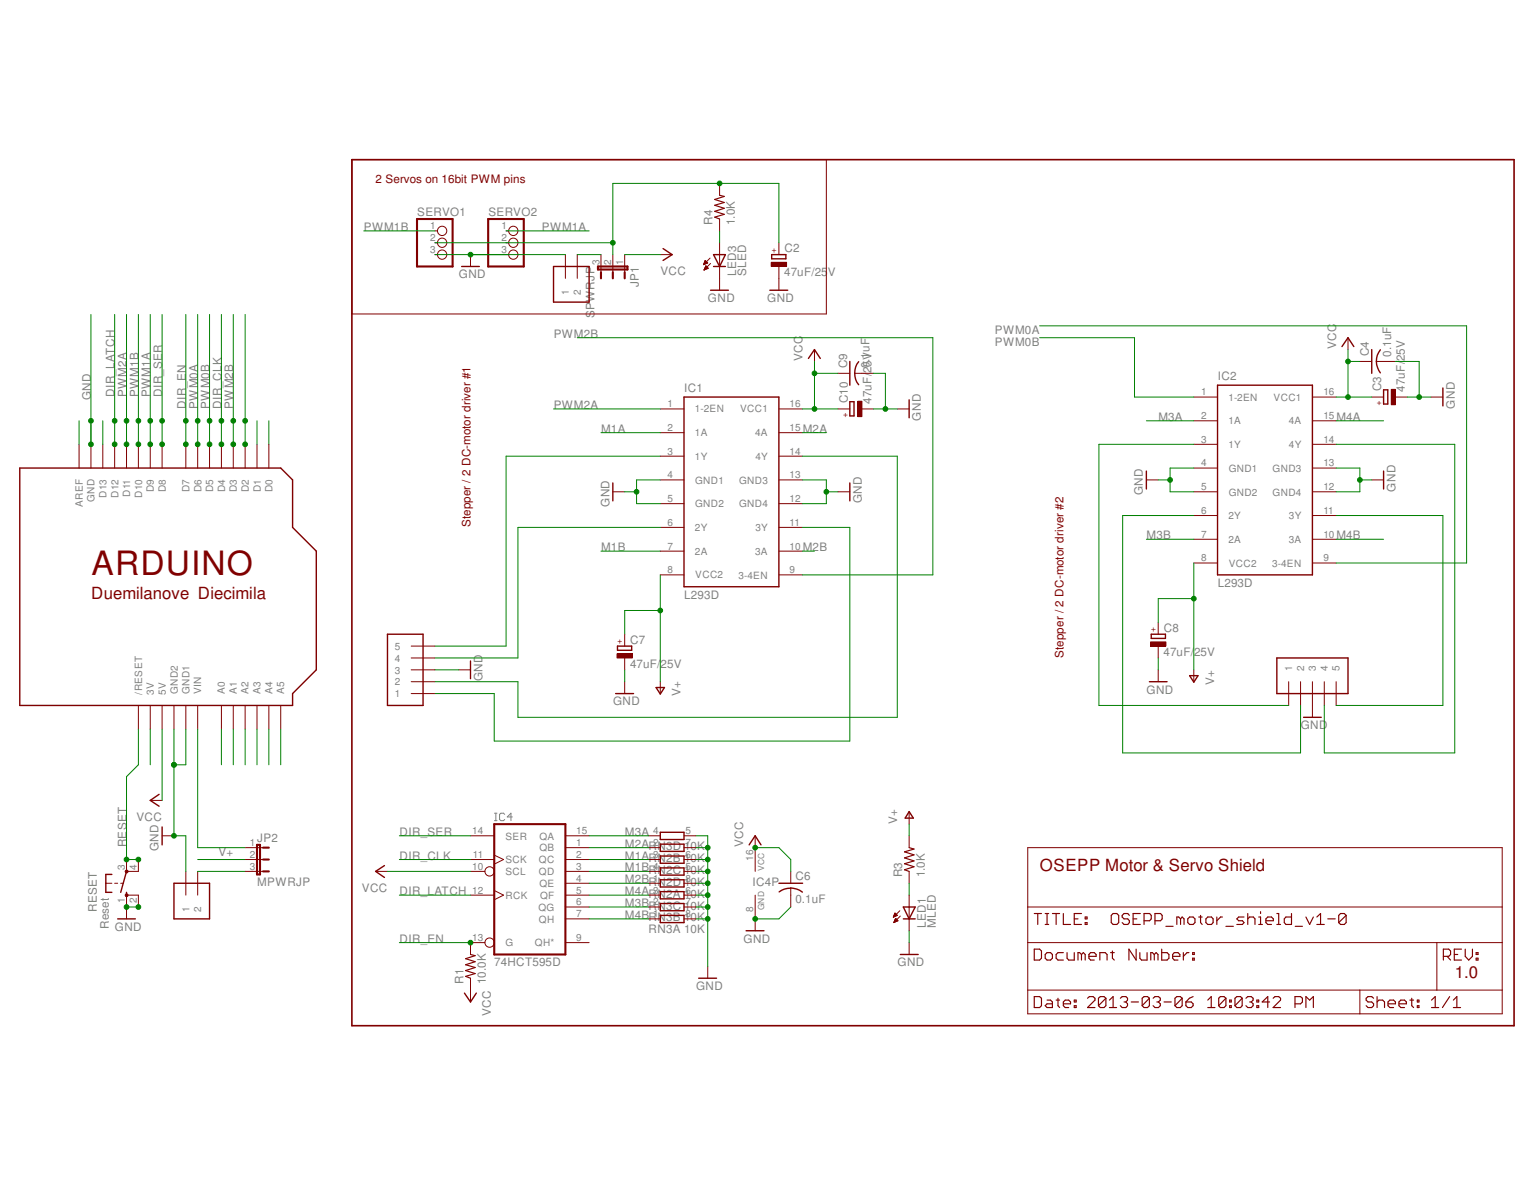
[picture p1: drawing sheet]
<svg xmlns="http://www.w3.org/2000/svg" width="279mm" height="216mm" viewBox="0 0 279 216" stroke-linecap="round" stroke-linejoin="round" font-family="sans-serif">
<path d="M90 149.3h.5M90 147.9h.5M90.3 147.9v1.4M91.9 148.1l-.2-.2h-.5l-.3 .2v1l.3 .2h.5l.2-.2M93.3 148.6h-1l.7-.7v1.4" fill="none" stroke="#808080" stroke-width=".18"/>
<g fill="none" stroke="#800000" stroke-width=".18">
<path d="M64.1 29h86.3v28.1h-86.3zM79.2 42h.4M79.2 44.2h.4M79.2 46.3h.4M92.1 42h.5M92.1 44.2h.5M92.1 46.3h.5M120.2 74.4h4.3M120.2 78.7h4.3M141.8 74.4h4.3M141.8 78.7h4.3M148.3 63.6v2.1"/>
<path d="M163.3 74.4h2.2M217.3 72.2h4.3M217.3 76.5h4.3M238.9 72.2h4.3M238.9 76.5h4.3M245.4 61.4v2.2M260.5 72.2h2.1M111.5 89.5h2.2M120.2 83h4.3M120.2 87.3h4.3M120.2 91.6h4.3M120.2 95.9h4.3"/>
<path d="M141.8 83h4.3M141.8 87.3h4.3M141.8 91.6h4.3M141.8 95.9h4.3M152.5 89.5h2.2M208.7 87.3h2.1M217.3 89.5h4.3M217.3 80.8h4.3M217.3 85.1h4.3M217.3 93.8h4.3M217.3 98.1h4.3M238.9 89.5h4.3"/>
<path d="M238.9 80.8h4.3M238.9 85.1h4.3M238.9 93.8h4.3M238.9 98.1h4.3M249.7 87.3h2.1M120.2 100.2h4.3M120.2 104.6h4.3M141.8 100.2h4.3M141.8 104.6h4.3M217.3 102.4h4.3M238.9 102.4h4.3M113.7 124v2.2"/>
<path d="M120.2 124v2.2M210.8 121.8v2.2M217.3 121.8v2.2M23 158.5h2.2M165.5 147.7v2.2M19.3 160.7h1.1M20.9 160.7h.5M22 160.7h.5M23 162.8h2.2M128.8 175.8v2.1M165.5 171.4v2.2"/>
<circle cx="80.5" cy="42" r=".85"/>
<circle cx="80.5" cy="44.2" r=".85"/>
<circle cx="80.5" cy="46.3" r=".85"/>
<circle cx="93.4" cy="42" r=".85"/>
<circle cx="93.4" cy="44.2" r=".85"/>
<circle cx="93.4" cy="46.3" r=".85"/>
</g>
<g fill="none" stroke="#800000" stroke-width=".25">
<path d="M124.5 72.2h17.3v34.5h-17.3zM147.2 65.2l1.1-1.6 1 1.6M165.5 72.7v3.3M221.6 70.1h17.3v34.5h-17.3zM244.3 63l1.1-1.6 1 1.6M262.6 70.6v3.2M111.5 87.8v3.3M154.7 87.8v3.3M208.7 85.7v3.2M251.8 85.7v3.2M112.1 126.2h3.2M119.4 125.1h1.5l-.7 1.1z"/>
<path d="M209.2 124h3.2M216.5 122.9h1.6l-.8 1.2zM20.4 159h-1.1v3.3h1.1M23 158.5l-1 3.8M165.5 147.6l.7 1.2h-1.4zM23 162.3v.5M127.2 177.9h3.2M163.9 173.6h3.2"/>
</g>
<path d="M75.9 39.8h6.5v8.7h-6.5zM88.9 39.8h6.4v8.7h-6.4z" fill="none" stroke="#800000" stroke-width=".38"/>
<path d="M22.9 158.3h.3v.4h-.3z" fill-rule="evenodd" fill="#800000"/>
<path d="M22.9 158.3h.3v.4h-.3z" fill="none" stroke="#800000" stroke-width=".18"/>
<path d="M22.9 162.6h.3v.4h-.3z" fill-rule="evenodd" fill="#800000"/>
<g fill="none" stroke="#800000" stroke-width=".18">
<path d="M131 33.4v2.1M131 39.8v2.2M85.6 46.3v2.2M102.9 46.3v4.3M105.1 46.3v4.3M109.4 46.3v3.2M111.5 46.3v3.2M113.7 46.3v3.2M120.2 46.3h2.1M128.1 48.1h.1M128.1 48h.2M128.1 48h.3"/>
<path d="M128.1 47.9h.5M128.1 49.1h.1M128.2 47.9h.5M128.2 47.8h.6M128.2 49.1h.1M128.2 47.7h.5M128.2 49h.3M128.3 47.6h.3M128.3 47.5h.2M128.3 48.8h.6M128.3 48.7h.5M128.4 47.4l.4 .4-.7 .3z"/>
<path d="M128.4 47.5h.1M128.4 47.4h.1M128.4 48.6h.4M128.4 48.6h.3M128.4 48.5h.3M128.4 48.5h.2M128.5 48.3l.4 .5-.8 .3zM128.5 48.4h.1M128.8 48.9h-.6M129.2 46.9l-1.1 1.2M129.3 47.9l-1.2 1.2M131 44.2v8.6"/>
<path d="M141.8 50.6v2.2M152.5 67.9h2.2M155.6 67.9h3.4M247.5 65.7h2.2M250.5 65.7h3.5M14.4 80.8v4.3M16.6 80.8v4.3M18.7 80.8v4.3M20.9 80.8v4.3M23 80.8v4.3M25.2 80.8v4.3M27.3 80.8v4.3"/>
<path d="M29.5 80.8v4.3M33.8 80.8v4.3M36 80.8v4.3M38.1 80.8v4.3M40.3 80.8v4.3M42.5 80.8v4.3M44.6 80.8v4.3M46.8 80.8v4.3M48.9 80.8v4.3M74.8 119.7h4.4M74.8 117.5h4.4M25.2 128.3v4.3"/>
<path d="M27.3 128.3v4.3M29.5 128.3v4.3M31.7 128.3v4.3M33.8 128.3v4.3M36 128.3v4.3M40.3 128.3v4.3M42.5 128.3v4.3M44.6 128.3v4.3M46.8 128.3v4.3M48.9 128.3v4.3M51.1 128.3v4.3M74.8 121.8h4.4"/>
<path d="M74.8 126.2h4.4M74.8 124h4.4M83.5 121.8h2.1M234.6 124v4.3M236.7 124v4.3M238.9 124v6.5M241 124v4.3M243.2 124v4.3M23 156.3v2.2M25.2 156.3v2.2M27.3 145.6h2.2M29.5 152h2.2"/>
<path d="M33.8 158.5v4.3M36 158.5v4.3M44.6 158.5h3.3M44.6 154.2h3.3M44.6 156.3h3.3M68.4 158.5h2.1M85.6 152h4.4M85.6 158.5h2.7M85.6 156.3h4.4M90 155.5l1.7 .8-1.7 .9M102.9 152h4.3M102.9 158.5h4.3"/>
<path d="M102.9 154.2h4.3M102.9 156.3h4.3M118 152h2.2M118 158.5h2.2M118 154.2h2.2M118 156.3h2.2M124.5 152h2.2M124.5 158.5h2.2M124.5 154.2h2.2M124.5 156.3h2.2M137.5 152v6.5M143.9 158.5v2.2"/>
<path d="M165.5 152v2.2M165.5 158.5v2.2M187.1 154.2h86.3v30.2h-86.3zM22.9 162.6h.3v.4h-.3zM23 162.8v4.3M25.2 162.8v2.2M85.6 177.9v4.3M85.6 162.8h4.4M88.3 171.4h-2.7v2.2M90 162l1.7 .8-1.7 .9M102.9 171.4h4.3M102.9 165h4.3"/>
<path d="M102.9 160.7h4.3M102.9 162.8h4.3M102.9 167.1h4.3M118 165h2.2M118 160.7h2.2M118 162.8h2.2M118 167.1h2.2M124.5 165h2.2M124.5 160.7h2.2M124.5 162.8h2.2M124.5 167.1h2.2M137.5 162.8v6.5"/>
<path d="M143.9 161.5v3.5M162.6 166.6h.4M162.7 166.6h.5M162.7 167.8h.1M162.7 166.5h.6M162.7 167.7h.2M162.8 166.4h.4M162.8 167.6h.3M162.8 167.6h.4M162.8 166.3h.4M162.8 166.2h.3M162.8 167.5h.6"/>
<path d="M162.9 166.7l-.3 .1M162.9 166.2h.1M162.9 167.4h.5M162.9 167.3h.4M162.9 167.2h.3M163 167.1h.1M163 167l.4 .5-.7 .3zM163.3 166.5l-.4-.4-.3 .7M163.3 166.5l-.7 .3M163.8 165.7l-1.2 1.1M163.9 166.6l-1.2 1.2M165.5 162.8v6.5"/>
<path d="M187.1 171.4h86.3M187.1 165h86.3M261.5 171.4v8.7M187.1 180.1h86.3M247.5 180.1v4.3"/>
<circle cx="89.1" cy="158.5" r=".85"/>
<circle cx="89.1" cy="171.5" r=".85"/>
</g>
<g fill="none" stroke="#800000" stroke-width=".25">
<path d="M84 48.5h3.2M100.8 48.5h6.4v6.4h-6.4zM120.7 45.2l1.6 1.1-1.6 1.1M129.3 52.8h3.3M129.9 48.5h2.1M129.9 46.3h2.1l-1 2.2zM140.1 52.8h3.3M140.5 46.3h2.5v.8h-2.5zM154.7 65.7v4.4M156.3 65.8a3.4 3.4 0 0 0 0 4.2M249.7 63.6v4.3M251.2 63.6a3.4 3.4 0 0 0 0 4.2"/>
<path d="M3.6 85.1h47.5l2.2 2.2v8.6l4.3 4.3v21.6l-4.3 4.4v2.1h-49.7zM70.5 115.4h6.5v12.9h-6.5zM232.4 119.7h13v6.5h-13zM85.6 120.2v3.2M237.3 130.5h3.2M29 144.5l-1.7 1.1 1.7 1M29.5 150.4v3.3M70 157.4l-1.6 1.1 1.6 1.1M120.2 151.4h4.3v1.3h-4.3zM120.2 153.5h4.3v1.4h-4.3zM120.2 155.7h4.3v1.3h-4.3zM120.2 157.9h4.3v1.3h-4.3z"/>
<path d="M136.4 153.7l1.1-1.7 1 1.7M21.4 167.1h3.2M31.7 160.7h6.4v6.4h-6.4zM120.2 160h4.3v1.3h-4.3zM120.2 162.2h4.3v1.3h-4.3zM120.2 164.3h4.3v1.4h-4.3zM120.2 166.5h4.3v1.3h-4.3zM135.8 169.3h3.3M141.8 160.7h4.3M143.9 161.5a3.7 3.7 0 0 1 2.1 .8M143.9 161.5a3.4 3.4 0 0 0-2.1 .7M164.4 167.1h2.2"/>
<path d="M164.4 165h2.2l-1.1 2.1zM84.5 180.6l1.1 1.6 1.1-1.6"/>
</g>
<path d="M64.1 29h211.5v157.6h-211.5z" fill="none" stroke="#800000" stroke-width=".3"/>
<g fill="none" stroke="#800000" stroke-width=".21">
<path d="M131 35.5l.8 .2-1.7 .6 1.7 .5-1.7 .5 1.7 .6-1.7 .5 1.7 .6-1.7 .5 .9 .3M165.5 154.2l.9 .2-1.8 .5 1.8 .6-1.8 .5 1.8 .6-1.8 .5 1.8 .5-1.8 .6 .9 .3M85.6 173.6l.9 .2-1.7 .6 1.7 .5-1.7 .6 1.7 .5-1.7 .5 1.7 .6-1.7 .5 .8 .3M188.3 172.6h.9l.4 .4v1.3l-.4 .3h-.9zM188.3 166.2h1.3M188.9 166.2v1.9M190.2 173.6l.4-.3h.6l.4 .3v.7l-.4 .3h-.6l-.4-.3zM190.2 166.2h.7M190.2 168.1h.7M190.6 166.2v1.9M191.6 166.2h1.3M192.2 166.2v1.9"/>
<path d="M193.5 166.2v1.9h1.4M193.5 173.3h-.9l-.4 .3v.7l.4 .3h.9M194.2 173.3v1l.3 .3h1v-1.3M195.5 167.1h.7M196.8 166.2h-1.3v1.9h1.3M196.8 173.6l-.3-.3h-.3v1.3M196.8 173.6l.4-.3 .3 .3v1M196.8 173.6v1M197.5 167.8h.4v.3h-.4zM197.5 166.8h.4v.3h-.4zM198.2 173.9h1.3v-.3l-.3-.3h-.7l-.3 .3v.7l.3 .3h.7M200.2 174.6v-1.3h1l.3 .3v1"/>
<path d="M202.1 173.3h.7M202.5 173v1.3l.3 .3M202.6 166.2h.7l.3 .3v1.3l-.3 .3h-.7l-.3-.3v-1.3zM205.6 166.5l-.3-.3h-.7l-.3 .3v.3l.3 .3h.7l.3 .4v.3l-.3 .3h-.7l-.3-.3M206.2 167.1h.7M206.8 172.6v2l-1.3-2v2M207.5 173.3v1l.3 .3h1v-1.3M207.6 166.2h-1.4v1.9h1.4M208.2 167.5h1.1l.2-.4v-.6l-.2-.3h-1.1v1.9M210.1 173.6l-.3-.3h-.3v1.3M210.1 173.6v1M210.1 173.6l.3-.3 .4 .3v1"/>
<path d="M210.2 167.5h1l.3-.4v-.6l-.3-.3h-1v1.9M211.5 172.6v2h.9l.4-.3v-.7l-.4-.3h-.9M212.2 168.5h1.3M213.4 173.9h1.4v-.3l-.4-.3h-.7l-.3 .3v.7l.3 .3h.7M214.9 167.1l-.4-.3h-.3v1.3M214.9 167.1v1M214.9 167.1l.3-.3 .3 .3v1M215.4 173.3v1.3M216.4 173.3h-.3l-.7 .6M216.5 166.8h.7l.3 .3v.7l-.3 .3h-.7l-.3-.3v-.7zM217.1 174.3h.3v.3h-.3zM217.1 173.3h.3v.3h-.3z"/>
<path d="M218.2 166.8h.6M218.5 166.5v1.3l.3 .3M219.8 166.8h.7l.3 .3v.7l-.3 .3h-.7l-.3-.3v-.7zM221.5 166.8v1.3M222.5 166.8h-.3l-.7 .7M223.1 168.5h1.4M226.4 166.8h-.9l-.4 .3 .4 .4h.6l.3 .3-.3 .3h-1M227.1 167.1l.4-.3h.6l.3 .3v1M227.1 166.2v1.9M229.1 168.1h.7M229.1 166.8h.3v1.3M229.4 165.8v.4"/>
<path d="M230.4 167.5h1.4v-.4l-.4-.3h-.6l-.4 .3v.7l.4 .3h.6M232.4 166.2h.3v1.9M232.4 168.1h.7M235.1 166.2v1.9h-1l-.3-.3v-.7l.3-.3h1M235.8 168.5h1.3M237.7 166.8l.7 1.3 .7-1.3M239.7 168.1h1.3M239.7 166.8l.7-.6v1.9M241.7 167.1h1.3M245 166.5l-.3-.3h-.7l-.3 .3v1.3M245 166.5v1.3l-.3 .3h-.7l-.3-.3M245 166.5l-1.3 1.3"/>
<path d="M262.7 173.9h1l.3-.3v-.6l-.3-.4h-1v2M263.4 173.9l.6 .7M264.7 173.6h.6M266 172.6h-1.3v2h1.3M266.7 172.6v1.3l.6 .7 .7-.7v-1.3M268.7 174.3h.3v.3h-.3zM268.7 173.3h.3v.3h-.3zM188.3 181.3h.9l.4 .3v1.3l-.4 .4h-.9zM190.6 181.9h.6l.4 .3v1.1h-1l-.4-.4 .4-.3h1M192.2 181.9h.7M192.6 181.6v1.3l.3 .4M193.5 182.6h1.4v-.4l-.4-.3h-.6l-.4 .3v.7l.4 .4h.6"/>
<path d="M195.5 182.9h.4v.4h-.4zM195.5 181.9h.4v.3h-.4zM198 181.6l.3-.3h.7l.3 .3v.3l-1.3 1.4h1.3M201.3 181.6v1.3l-.3 .4h-.7l-.4-.4M201.3 181.6l-.3-.3h-.7l-.4 .3v1.3M201.3 181.6l-1.4 1.3M201.9 183.3h1.3M201.9 181.9l.7-.6v2M203.9 181.6l.4-.3h.6l.3 .3v.3l-.3 .3M204.6 182.2h.3M204.9 182.2l.3 .4v.3l-.3 .4h-.6l-.4-.4M205.9 182.2h1.3"/>
<path d="M209.2 181.6v1.3l-.3 .4h-.7l-.3-.4M209.2 181.6l-.3-.3h-.7l-.3 .3v1.3M209.2 181.6l-1.3 1.3M209.9 181.6l.3-.3h.7l.3 .3v.3l-.3 .3M210.6 182.2h.3M210.9 182.2l.3 .4v.3l-.3 .4h-.7l-.3-.4M211.9 182.2h1.3M215.2 181.6v1.3l-.4 .4h-.6l-.3-.4M215.2 181.6l-.4-.3h-.6l-.3 .3v1.3M215.2 181.6l-1.3 1.3M215.9 182.2h.9l.4 .4v.3l-.4 .4h-.6l-.3-.4zM217.2 181.3l-.7 .3-.6 .6"/>
<path d="M219.8 183.3h1.3M219.8 181.9l.7-.6v2M223.1 181.6v1.3l-.3 .4h-.7l-.3-.4M223.1 181.6l-.3-.3h-.7l-.3 .3v1.3M223.1 181.6l-1.3 1.3M223.8 182.9h.3v.4h-.3zM223.8 181.9h.3v.3h-.3zM226.1 181.6v1.3l-.3 .4h-.7l-.3-.4M226.1 181.6l-.3-.3h-.7l-.3 .3v1.3M226.1 181.6l-1.3 1.3M226.8 181.6l.3-.3h.7l.3 .3v.3l-.3 .3M227.5 182.2h.3"/>
<path d="M227.8 182.2l.3 .4v.3l-.3 .4h-.7l-.3-.4M228.8 182.9h.3v.4h-.3zM228.8 181.9h.3v.3h-.3zM231.1 182.2h-1.4l1.1-.9v2M231.7 181.6l.4-.3h.6l.4 .3v.3l-1.4 1.4h1.4M235.7 182.6h1l.4-.4v-.6l-.4-.3h-1v2M237.7 183.3v-2l.7 .6 .7-.6v2M250 181.6l-.3-.3h-.7l-.3 .3v.3l.3 .3h.7l.3 .4v.3l-.3 .4h-.7l-.3-.4M250.7 182.2l.3-.3h.7l.3 .3v1.1M250.7 181.3v2M252.6 182.6h1.4v-.4l-.3-.3h-.7l-.4 .3v.7l.4 .4h.7M254.6 182.6h1.4v-.4l-.3-.3h-.7l-.4 .3v.7l.4 .4h.7"/>
<path d="M256.6 181.9h.7M257 181.6v1.3l.3 .4M258 182.9h.3v.4h-.3zM258 181.9h.3v.3h-.3zM260.6 183.3h1.3M260.6 181.9l.6-.6v2M263.9 181.3l-1.3 2M264.5 183.3h1.4M264.5 181.9l.7-.6v2"/>
</g>
<path d="M108.8 48.5h5.4v.5h-5.4zM109.4 49.5v1.1M111.5 49.5v1.1M113.7 49.5v1.1M46.8 153.7h.5v5.3h-.5zM47.9 158.5h1M47.9 156.3h1M47.9 154.2h1M90 149.9h12.9v23.7h-12.9z" fill="none" stroke="#800000" stroke-width=".38"/>
<path d="M140.4 47.7h2.8v.8h-2.8z" fill-rule="evenodd" fill="#800000"/>
<path d="M140.4 47.7h2.8v.8h-2.8zM141.8 44.2v2.1M141.8 48.5v2.1" fill="none" stroke="#800000" stroke-width=".18"/>
<path d="M112.4 117.5h2.6v.8h-2.6z" fill="none" stroke="#800000" stroke-width=".25"/>
<path d="M112.3 118.9h2.8v.8h-2.8z" fill-rule="evenodd" fill="#800000"/>
<path d="M112.3 118.9h2.8v.8h-2.8zM113.7 115.4v2.1M113.7 119.7v2.1" fill="none" stroke="#800000" stroke-width=".18"/>
<path d="M209.5 115.4h2.6v.7h-2.6z" fill="none" stroke="#800000" stroke-width=".25"/>
<path d="M209.4 116.8h2.8v.7h-2.8z" fill-rule="evenodd" fill="#800000"/>
<path d="M209.4 116.8h2.8v.7h-2.8zM210.8 113.2v2.2M210.8 117.5v2.2" fill="none" stroke="#800000" stroke-width=".18"/>
<path d="M154.7 73.1h.7v2.5h-.7z" fill="none" stroke="#800000" stroke-width=".25"/>
<path d="M156.1 73h.8v2.8h-.8z" fill-rule="evenodd" fill="#800000"/>
<path d="M152.5 74.4h2.2M156.1 73h.8v2.8h-.8zM156.8 74.4h2.2" fill="none" stroke="#800000" stroke-width=".18"/>
<path d="M251.8 70.9h.8v2.6h-.8z" fill="none" stroke="#800000" stroke-width=".25"/>
<path d="M253.2 70.8h.8v2.8h-.8z" fill-rule="evenodd" fill="#800000"/>
<path d="M249.7 72.2h2.1M253.2 70.8h.8v2.8h-.8zM254 72.2h2.2" fill="none" stroke="#800000" stroke-width=".18"/>
<path d="M16.6 57.2v23.6" fill="none" stroke="#008000" stroke-width=".18"/>
<circle cx="16.5" cy="80.8" r=".43" fill="#008000"/>
<circle cx="16.5" cy="80.8" r=".43" fill="none" stroke="#008000" stroke-width=".18"/>
<circle cx="16.5" cy="76.5" r=".43" fill="#008000"/>
<g fill="none" stroke="#008000" stroke-width=".18">
<path d="M159 74.4h4.3M159 67.9h2.2v6.5"/>
<circle cx="16.5" cy="76.5" r=".43"/>
</g>
<circle cx="161.2" cy="74.4" r=".43" fill="#008000"/>
<g fill="none" stroke="#008000" stroke-width=".18">
<path d="M113.7 89.5h2.2M120.2 87.3h-4.3v4.3h4.3M113.7 121.8v2.2"/>
<circle cx="161.2" cy="74.4" r=".43"/>
</g>
<circle cx="115.9" cy="89.5" r=".43" fill="#008000"/>
<g fill="none" stroke="#008000" stroke-width=".18">
<path d="M146.1 87.3h4.3v4.3h-4.3M150.4 89.5h2.1"/>
<circle cx="115.9" cy="89.5" r=".43"/>
</g>
<circle cx="150.4" cy="89.5" r=".43" fill="#008000"/>
<g fill="none" stroke="#008000" stroke-width=".18">
<path d="M210.8 87.3h2.2M217.3 85.1h-4.3v4.4h4.3M210.8 119.7v2.1M165.5 169.3v2.1"/>
<circle cx="150.4" cy="89.5" r=".43"/>
</g>
<circle cx="213" cy="87.3" r=".43" fill="#008000"/>
<g fill="none" stroke="#008000" stroke-width=".18">
<path d="M243.2 85.1h4.3v4.4h-4.3M247.5 87.3h2.2"/>
<circle cx="213" cy="87.3" r=".43"/>
</g>
<circle cx="247.5" cy="87.3" r=".43" fill="#008000"/>
<g fill="none" stroke="#008000" stroke-width=".18">
<path d="M143.9 165l-2.1 2.1h-4.3"/>
<circle cx="247.5" cy="87.3" r=".43"/>
</g>
<circle cx="137.5" cy="167.1" r=".43" fill="#008000"/>
<g fill="none" stroke="#008000" stroke-width=".18">
<path d="M23 165h2.2"/>
<circle cx="137.5" cy="167.1" r=".43"/>
</g>
<circle cx="25.2" cy="165" r=".43" fill="#008000"/>
<circle cx="25.2" cy="165" r=".43" fill="none" stroke="#008000" stroke-width=".18"/>
<circle cx="23" cy="165" r=".43" fill="#008000"/>
<g fill="none" stroke="#008000" stroke-width=".18">
<path d="M254 65.7h4.3v6.5M256.2 72.2h4.3"/>
<circle cx="23" cy="165" r=".43"/>
</g>
<circle cx="258.3" cy="72.2" r=".43" fill="#008000"/>
<g fill="none" stroke="#008000" stroke-width=".18">
<path d="M79.2 46.3h12.9M79.2 121.8h4.3"/>
<circle cx="258.3" cy="72.2" r=".43"/>
</g>
<circle cx="85.6" cy="46.3" r=".43" fill="#008000"/>
<g fill="none" stroke="#008000" stroke-width=".18">
<path d="M85.6 46.3h17.3M31.7 132.6v19.4M33.8 132.6v6.5h-2.1"/>
<circle cx="85.6" cy="46.3" r=".43"/>
</g>
<circle cx="31.7" cy="139.1" r=".43" fill="#008000"/>
<circle cx="31.7" cy="139.1" r=".43" fill="none" stroke="#008000" stroke-width=".18"/>
<circle cx="31.7" cy="139.1" r=".43" fill="#008000"/>
<g fill="none" stroke="#008000" stroke-width=".18">
<path d="M31.7 152h2.1v6.5"/>
<circle cx="31.7" cy="139.1" r=".43"/>
</g>
<circle cx="31.7" cy="152" r=".43" fill="#008000"/>
<g fill="none" stroke="#008000" stroke-width=".18">
<path d="M126.7 152h2.1v23.8M126.7 154.2h2.1M126.7 156.3h2.1M126.7 158.5h2.1M126.7 160.7h2.1M126.7 162.8h2.1M126.7 165h2.1M126.7 167.1h2.1"/>
<circle cx="31.7" cy="152" r=".43"/>
</g>
<circle cx="128.8" cy="154.2" r=".43" fill="#008000"/>
<circle cx="128.8" cy="154.2" r=".43" fill="none" stroke="#008000" stroke-width=".18"/>
<circle cx="128.8" cy="156.3" r=".43" fill="#008000"/>
<circle cx="128.8" cy="156.3" r=".43" fill="none" stroke="#008000" stroke-width=".18"/>
<circle cx="128.8" cy="158.5" r=".43" fill="#008000"/>
<circle cx="128.8" cy="158.5" r=".43" fill="none" stroke="#008000" stroke-width=".18"/>
<circle cx="128.8" cy="160.7" r=".43" fill="#008000"/>
<circle cx="128.8" cy="160.7" r=".43" fill="none" stroke="#008000" stroke-width=".18"/>
<circle cx="128.8" cy="162.8" r=".43" fill="#008000"/>
<circle cx="128.8" cy="162.8" r=".43" fill="none" stroke="#008000" stroke-width=".18"/>
<circle cx="128.8" cy="165" r=".43" fill="#008000"/>
<circle cx="128.8" cy="165" r=".43" fill="none" stroke="#008000" stroke-width=".18"/>
<circle cx="128.8" cy="167.1" r=".43" fill="#008000"/>
<g fill="none" stroke="#008000" stroke-width=".18">
<path d="M146.1 74.4h6.4M148.3 65.7v8.7M148.3 67.9h4.2"/>
<circle cx="128.8" cy="167.1" r=".43"/>
</g>
<circle cx="148.2" cy="74.4" r=".43" fill="#008000"/>
<circle cx="148.2" cy="74.4" r=".43" fill="none" stroke="#008000" stroke-width=".18"/>
<circle cx="148.2" cy="67.9" r=".43" fill="#008000"/>
<g fill="none" stroke="#008000" stroke-width=".18">
<path d="M243.2 72.2h6.5M245.4 63.6v8.6M245.4 65.7h2.1"/>
<circle cx="148.2" cy="67.9" r=".43"/>
</g>
<circle cx="245.4" cy="72.2" r=".43" fill="#008000"/>
<circle cx="245.4" cy="72.2" r=".43" fill="none" stroke="#008000" stroke-width=".18"/>
<circle cx="245.4" cy="65.7" r=".43" fill="#008000"/>
<g fill="none" stroke="#008000" stroke-width=".18">
<path d="M29.5 132.6v13M137.5 154.2h4.3l2.1 2.1v2.2"/>
<circle cx="245.4" cy="65.7" r=".43"/>
</g>
<circle cx="137.5" cy="154.2" r=".43" fill="#008000"/>
<g fill="none" stroke="#008000" stroke-width=".18">
<path d="M113.7 46.3h6.5M120.2 95.9h-25.9v23.8h-15.1M146.1 95.9h8.6v38.9h-64.7v-8.6h-10.8M146.1 83h17.2v47.5h-69v-6.5h-15.1M120.2 111h-6.5v4.4M120.2 104.6v19.4M70.5 158.5h15.1"/>
<circle cx="137.5" cy="154.2" r=".43"/>
</g>
<circle cx="120.2" cy="111" r=".43" fill="#008000"/>
<g fill="none" stroke="#008000" stroke-width=".18">
<path d="M217.3 108.9h-6.5v4.3M217.3 102.4v19.4"/>
<circle cx="120.2" cy="111" r=".43"/>
</g>
<circle cx="217.3" cy="108.9" r=".43" fill="#008000"/>
<g fill="none" stroke="#008000" stroke-width=".18">
<path d="M25.2 57.2v23.6M36 156.3h8.6M165.5 149.9v2.1"/>
<circle cx="217.3" cy="108.9" r=".43"/>
</g>
<circle cx="25.2" cy="80.8" r=".43" fill="#008000"/>
<circle cx="25.2" cy="80.8" r=".43" fill="none" stroke="#008000" stroke-width=".18"/>
<circle cx="25.2" cy="76.5" r=".43" fill="#008000"/>
<g fill="none" stroke="#008000" stroke-width=".18">
<path d="M27.3 57.2v23.6M66.2 42h13"/>
<circle cx="25.2" cy="76.5" r=".43"/>
</g>
<circle cx="27.3" cy="80.8" r=".43" fill="#008000"/>
<circle cx="27.3" cy="80.8" r=".43" fill="none" stroke="#008000" stroke-width=".18"/>
<circle cx="27.3" cy="76.5" r=".43" fill="#008000"/>
<g fill="none" stroke="#008000" stroke-width=".18">
<path d="M38.1 57.2v23.6M92.1 42h15.1M217.3 80.8h-17.3v47.5h34.6M217.3 93.8h-13v43.1h32.4v-8.6M243.2 93.8h19.4v34.5h-19.4"/>
<circle cx="27.3" cy="76.5" r=".43"/>
</g>
<circle cx="38.1" cy="80.8" r=".43" fill="#008000"/>
<circle cx="38.1" cy="80.8" r=".43" fill="none" stroke="#008000" stroke-width=".18"/>
<circle cx="38.1" cy="76.5" r=".43" fill="#008000"/>
<g fill="none" stroke="#008000" stroke-width=".18">
<path d="M42.5 57.2v23.6M189.2 61.4h17.3v10.8h10.8"/>
<circle cx="38.1" cy="76.5" r=".43"/>
</g>
<circle cx="42.5" cy="80.8" r=".43" fill="#008000"/>
<circle cx="42.5" cy="80.8" r=".43" fill="none" stroke="#008000" stroke-width=".18"/>
<circle cx="42.5" cy="76.5" r=".43" fill="#008000"/>
<g fill="none" stroke="#008000" stroke-width=".18">
<path d="M23 57.2v23.6M105.1 61.4h64.7v43.2h-23.7"/>
<circle cx="42.5" cy="76.5" r=".43"/>
</g>
<circle cx="23" cy="80.8" r=".43" fill="#008000"/>
<circle cx="23" cy="80.8" r=".43" fill="none" stroke="#008000" stroke-width=".18"/>
<circle cx="23" cy="76.5" r=".43" fill="#008000"/>
<g fill="none" stroke="#008000" stroke-width=".18">
<path d="M36 57.2v23.6M100.8 74.4h19.4"/>
<circle cx="23" cy="76.5" r=".43"/>
</g>
<circle cx="36" cy="80.8" r=".43" fill="#008000"/>
<circle cx="36" cy="80.8" r=".43" fill="none" stroke="#008000" stroke-width=".18"/>
<circle cx="36" cy="76.5" r=".43" fill="#008000"/>
<g fill="none" stroke="#008000" stroke-width=".18">
<path d="M189.2 59.3h77.8v43.1h-23.8M25.2 132.6v6.5l-2.2 2.2v15h2.2"/>
<circle cx="36" cy="76.5" r=".43"/>
</g>
<circle cx="25.2" cy="156.3" r=".43" fill="#008000"/>
<circle cx="25.2" cy="156.3" r=".43" fill="none" stroke="#008000" stroke-width=".18"/>
<circle cx="23" cy="156.3" r=".43" fill="#008000"/>
<g fill="none" stroke="#008000" stroke-width=".18">
<path d="M29.5 57.2v23.6M109.4 78.7h10.8M146.1 78.7h4.3M208.7 76.5h8.6M243.2 76.5h8.6M120.2 83h-28.1v34.5h-12.9M208.7 98.1h8.6M243.2 98.1h8.6M243.2 80.8h21.6v56.1h-23.8v-8.6M109.4 100.2h10.8M146.1 100.2h2.2M36 132.6v21.6h8.6"/>
<path d="M40.3 132.6v6.5M42.5 132.6v6.5M44.6 132.6v6.5M46.8 132.6v6.5M48.9 132.6v6.5M51.1 132.6v6.5M72.7 152h12.9M107.2 154.2h10.8M107.2 156.3h10.8M107.2 158.5h10.8M107.2 152h10.8M107.2 160.7h10.8"/>
<path d="M107.2 165h10.8M107.2 167.1h10.8M107.2 162.8h10.8"/>
<circle cx="23" cy="156.3" r=".43"/>
</g>
<circle cx="29.5" cy="80.8" r=".43" fill="#008000"/>
<circle cx="29.5" cy="80.8" r=".43" fill="none" stroke="#008000" stroke-width=".18"/>
<circle cx="29.5" cy="76.5" r=".43" fill="#008000"/>
<g fill="none" stroke="#008000" stroke-width=".18">
<path d="M40.3 57.2v23.6M72.7 156.3h12.9"/>
<circle cx="29.5" cy="76.5" r=".43"/>
</g>
<circle cx="40.3" cy="80.8" r=".43" fill="#008000"/>
<circle cx="40.3" cy="80.8" r=".43" fill="none" stroke="#008000" stroke-width=".18"/>
<circle cx="40.3" cy="76.5" r=".43" fill="#008000"/>
<g fill="none" stroke="#008000" stroke-width=".18">
<path d="M20.9 57.2v23.6M72.7 162.8h12.9"/>
<circle cx="40.3" cy="76.5" r=".43"/>
</g>
<circle cx="20.9" cy="80.8" r=".43" fill="#008000"/>
<circle cx="20.9" cy="80.8" r=".43" fill="none" stroke="#008000" stroke-width=".18"/>
<circle cx="20.9" cy="76.5" r=".43" fill="#008000"/>
<g fill="none" stroke="#008000" stroke-width=".18">
<path d="M72.7 171.4h12.9"/>
<circle cx="20.9" cy="76.5" r=".43"/>
</g>
<circle cx="85.6" cy="171.4" r=".43" fill="#008000"/>
<g fill="none" stroke="#008000" stroke-width=".18">
<path d="M33.8 57.2v23.6"/>
<circle cx="85.6" cy="171.4" r=".43"/>
</g>
<circle cx="33.8" cy="80.8" r=".43" fill="#008000"/>
<circle cx="33.8" cy="80.8" r=".43" fill="none" stroke="#008000" stroke-width=".18"/>
<circle cx="33.8" cy="76.5" r=".43" fill="#008000"/>
<g fill="none" stroke="#008000" stroke-width=".18">
<path d="M44.6 57.2v23.6"/>
<circle cx="33.8" cy="76.5" r=".43"/>
</g>
<circle cx="44.6" cy="80.8" r=".43" fill="#008000"/>
<circle cx="44.6" cy="80.8" r=".43" fill="none" stroke="#008000" stroke-width=".18"/>
<circle cx="44.6" cy="76.5" r=".43" fill="#008000"/>
<g fill="none" stroke="#008000" stroke-width=".18">
<path d="M79.2 44.2h32.3M141.8 44.2v-10.8h-30.3v12.9M14.4 76.5v4.3M18.7 76.5v4.3M46.8 76.5v4.3M48.9 76.5v4.3M27.3 132.6v6.5M165.5 160.7v2.1"/>
<circle cx="44.6" cy="76.5" r=".43"/>
</g>
<circle cx="111.5" cy="44.2" r=".43" fill="#008000"/>
<circle cx="111.5" cy="44.2" r=".43" fill="none" stroke="#008000" stroke-width=".18"/>
<circle cx="131" cy="33.4" r=".43" fill="#008000"/>
<g fill="none" stroke="#008000" stroke-width=".18">
<path d="M105.1 46.3h4.3M131 42v2.2M36 158.5h8.6"/>
<circle cx="131" cy="33.4" r=".43"/>
</g>
<text font-size="6.1" fill="#800000" x="16.7" y="104.6">ARDUINO</text>
<g font-size="3" fill="#800000">
<text x="16.6" y="108.9">Duemilanove Diecimila</text>
<text x="189.3" y="158.5">OSEPP Motor &amp; Servo Shield</text>
<text x="264.8" y="177.9">1.0</text>
</g>
<g font-size="2.1" fill="#800000">
<text x="68.4" y="33.4">2 Servos on 16bit PWM pins</text>
<text x="85.6" y="95.9" transform="rotate(-90 85.6 95.9)">Stepper / 2 DC-motor driver #1</text>
<text x="193.5" y="119.6" transform="rotate(-90 193.5 119.6)">Stepper / 2 DC-motor driver #2</text>
</g>
<g font-size="2.1" fill="#808080">
<text x="66.3" y="42">PWM1B</text>
<text x="75.9" y="39.3">SERVO1</text>
<text x="88.9" y="39.3">SERVO2</text>
<text x="98.6" y="42">PWM1A</text>
<text x="129.7" y="40.9" transform="rotate(-90 129.7 40.9)">R4</text>
<text x="133.8" y="40.9" transform="rotate(-90 133.8 40.9)">1.0K</text>
<text x="142.8" y="45.9">C2</text>
<text x="83.5" y="50.6">GND</text>
<text x="116.3" y="52.2" transform="rotate(-90 116.3 52.2)">JP1</text>
<text x="120.2" y="50">VCC</text>
<text x="134" y="50.2" transform="rotate(-90 134 50.2)">LED3</text>
<text x="135.8" y="50.2" transform="rotate(-90 135.8 50.2)">SLED</text>
<text x="142.7" y="50.2">47uF/25V</text>
<text x="108.2" y="57.8" transform="rotate(-90 108.2 57.8)">SPWRJP</text>
<text x="128.9" y="54.9">GND</text>
<text x="139.7" y="54.9">GND</text>
<text x="100.8" y="61.4">PWM2B</text>
<text x="146.1" y="65.7" transform="rotate(-90 146.1 65.7)">VCC</text>
<text x="181.1" y="62.9">PWM0B</text>
<text x="181.1" y="60.8">PWM0A</text>
<text x="243.2" y="63.5" transform="rotate(-90 243.2 63.5)">VCC</text>
<text x="249.1" y="64.8" transform="rotate(-90 249.1 64.8)">C4</text>
<text x="253.2" y="64.9" transform="rotate(-90 253.2 64.9)">0.1uF</text>
<text x="124.5" y="71.3">IC1</text>
<text x="154.2" y="67" transform="rotate(-90 154.2 67)">C9</text>
<text x="158.3" y="67" transform="rotate(-90 158.3 67)">0.1uF</text>
<text x="221.7" y="69.2">IC2</text>
<text x="251.4" y="71.2" transform="rotate(-90 251.4 71.2)">C3</text>
<text x="255.7" y="71.2" transform="rotate(-90 255.7 71.2)">47uF/25V</text>
<text x="16.6" y="72.8" transform="rotate(-90 16.6 72.8)">GND</text>
<text x="20.9" y="72.2" transform="rotate(-90 20.9 72.2)">DIR_LATCH</text>
<text x="23" y="72.2" transform="rotate(-90 23 72.2)">PWM2A</text>
<text x="25.2" y="72.2" transform="rotate(-90 25.2 72.2)">PWM1B</text>
<text x="27.3" y="72.2" transform="rotate(-90 27.3 72.2)">PWM1A</text>
<text x="29.5" y="72.2" transform="rotate(-90 29.5 72.2)">DIR_SER</text>
<text x="33.8" y="74.3" transform="rotate(-90 33.8 74.3)">DIR_EN</text>
<text x="36" y="74.3" transform="rotate(-90 36 74.3)">PWM0A</text>
<text x="38.1" y="74.3" transform="rotate(-90 38.1 74.3)">PWM0B</text>
<text x="40.3" y="74.3" transform="rotate(-90 40.3 74.3)">DIR_CLK</text>
<text x="42.5" y="74.3" transform="rotate(-90 42.5 74.3)">PWM2B</text>
<text x="100.8" y="74.4">PWM2A</text>
<text x="154.3" y="73.4" transform="rotate(-90 154.3 73.4)">C10</text>
<text x="158.6" y="73.4" transform="rotate(-90 158.6 73.4)">47uF/25V</text>
<text x="167.6" y="76.5" transform="rotate(-90 167.6 76.5)">GND</text>
<text x="210.9" y="76.5">M3A</text>
<text x="243.2" y="76.5">M4A</text>
<text x="264.8" y="74.3" transform="rotate(-90 264.8 74.3)">GND</text>
<text x="109.4" y="78.7">M1A</text>
<text x="146.1" y="78.7">M2A</text>
<text x="254" y="89.4" transform="rotate(-90 254 89.4)">GND</text>
<text x="110.9" y="92.2" transform="rotate(-90 110.9 92.2)">GND</text>
<text x="156.8" y="91.6" transform="rotate(-90 156.8 91.6)">GND</text>
<text x="208" y="90" transform="rotate(-90 208 90)">GND</text>
<text x="109.4" y="100.2">M1B</text>
<text x="146.1" y="100.2">M2B</text>
<text x="208.7" y="98.1">M3B</text>
<text x="243.2" y="98.1">M4B</text>
<text x="221.7" y="106.7">L293D</text>
<text x="124.5" y="108.9">L293D</text>
<text x="114.7" y="117.1">C7</text>
<text x="211.8" y="119.3">47uF/25V</text>
<text x="211.8" y="114.9">C8</text>
<text x="87.8" y="124" transform="rotate(-90 87.8 124)">GND</text>
<text x="114.7" y="121.4">47uF/25V</text>
<text x="221" y="124.5" transform="rotate(-90 221 124.5)">V+</text>
<text x="111.6" y="128.3">GND</text>
<text x="123.9" y="126.7" transform="rotate(-90 123.9 126.7)">V+</text>
<text x="208.7" y="126.2">GND</text>
<text x="236.8" y="132.6">GND</text>
<text x="24.8" y="149.3">VCC</text>
<text x="163.3" y="149.9" transform="rotate(-90 163.3 149.9)">V+</text>
<text x="23" y="154.1" transform="rotate(-90 23 154.1)">RESET</text>
<text x="28.9" y="154.8" transform="rotate(-90 28.9 154.8)">GND</text>
<text x="39.8" y="155.7">V+</text>
<text x="46.8" y="153.1">JP2</text>
<text x="72.7" y="152.1">DIR_SER</text>
<text x="113.7" y="154.2">M2ARN3D 10K</text>
<text x="113.7" y="152.1">M3A</text>
<text x="135.3" y="154.1" transform="rotate(-90 135.3 154.1)">VCC</text>
<text x="46.8" y="161.2">MPWRJP</text>
<text x="72.7" y="156.3">DIR_CLK</text>
<text x="113.7" y="156.3">M1ARN2B 10K</text>
<text x="113.7" y="158.5">M1BRN2C 10K</text>
<text x="113.7" y="160.7">M2BRN2D 10K</text>
<text x="136.9" y="161.2">IC4P</text>
<text x="144.8" y="160.1">C6</text>
<text x="164.2" y="159.6" transform="rotate(-90 164.2 159.6)">R3</text>
<text x="168.3" y="159.6" transform="rotate(-90 168.3 159.6)">1.0K</text>
<text x="17.7" y="165.9" transform="rotate(-90 17.7 165.9)">RESET</text>
<text x="65.9" y="162.2">VCC</text>
<text x="72.7" y="162.8">DIR_LATCH</text>
<text x="113.7" y="165">M3BRN3C 10K</text>
<text x="113.7" y="167.1">M4BRN3B 10K</text>
<text x="113.7" y="162.8">M4ARN2A 10K</text>
<text x="144.8" y="164.2">0.1uF</text>
<text x="19.8" y="169" transform="rotate(-90 19.8 169)">Reset</text>
<text x="20.9" y="169.3">GND</text>
<text x="72.7" y="171.4">DIR_EN</text>
<text x="118.1" y="169.7">RN3A 10K</text>
<text x="135.3" y="171.4">GND</text>
<text x="168.5" y="168.8" transform="rotate(-90 168.5 168.8)">LED1</text>
<text x="170.3" y="168.8" transform="rotate(-90 170.3 168.8)">MLED</text>
<text x="84.4" y="179" transform="rotate(-90 84.4 179)">R1</text>
<text x="88.4" y="179" transform="rotate(-90 88.4 179)">10.0K</text>
<text x="90" y="175.8">74HCT595D</text>
<text x="163.4" y="175.8">GND</text>
<text x="89.3" y="184.7" transform="rotate(-90 89.3 184.7)">VCC</text>
<text x="126.7" y="180.1">GND</text>
</g>
<g font-size="1.8" fill="#808080">
<text x="78.3" y="41.7">1</text>
<text x="91.3" y="41.7">1</text>
<text x="78.3" y="43.9">2</text>
<text x="78.3" y="46">3</text>
<text x="91.3" y="43.9">2</text>
<text x="91.3" y="46">3</text>
<text x="103.5" y="53.6" transform="rotate(-90 103.5 53.6)">1</text>
<text x="105.7" y="53.6" transform="rotate(-90 105.7 53.6)">2</text>
<text x="109.1" y="48.2" transform="rotate(-90 109.1 48.2)">3</text>
<text x="111.3" y="48.2" transform="rotate(-90 111.3 48.2)">2</text>
<text x="113.4" y="48.2" transform="rotate(-90 113.4 48.2)">1</text>
<text x="218.6" y="71.9">1</text>
<text x="240.9" y="71.9">16</text>
<text x="121.5" y="74">1</text>
<text x="126.5" y="75">1-2EN</text>
<text x="134.7" y="75">VCC1</text>
<text x="143.7" y="74">16</text>
<text x="218.6" y="76.2">2</text>
<text x="223.6" y="72.9">1-2EN</text>
<text x="223.6" y="77.2">1A</text>
<text x="231.8" y="72.9">VCC1</text>
<text x="234.6" y="77.2">4A</text>
<text x="240.9" y="76.2">15</text>
<text x="121.5" y="78.4">2</text>
<text x="121.5" y="82.7">3</text>
<text x="126.5" y="79.3">1A</text>
<text x="126.5" y="83.7">1Y</text>
<text x="137.5" y="79.3">4A</text>
<text x="137.5" y="83.7">4Y</text>
<text x="143.7" y="78.4">15</text>
<text x="143.7" y="82.7">14</text>
<text x="218.6" y="80.5">3</text>
<text x="223.6" y="81.5">1Y</text>
<text x="234.6" y="81.5">4Y</text>
<text x="240.9" y="80.5">14</text>
<text x="28" y="89.5" transform="rotate(-90 28 89.5)">D9</text>
<text x="30.2" y="89.5" transform="rotate(-90 30.2 89.5)">D8</text>
<text x="34.5" y="89.5" transform="rotate(-90 34.5 89.5)">D7</text>
<text x="36.7" y="89.5" transform="rotate(-90 36.7 89.5)">D6</text>
<text x="38.8" y="89.5" transform="rotate(-90 38.8 89.5)">D5</text>
<text x="41" y="89.5" transform="rotate(-90 41 89.5)">D4</text>
<text x="43.1" y="89.5" transform="rotate(-90 43.1 89.5)">D3</text>
<text x="45.3" y="89.5" transform="rotate(-90 45.3 89.5)">D2</text>
<text x="47.5" y="89.5" transform="rotate(-90 47.5 89.5)">D1</text>
<text x="49.6" y="89.5" transform="rotate(-90 49.6 89.5)">D0</text>
<text x="121.5" y="87">4</text>
<text x="126.5" y="88">GND1</text>
<text x="134.5" y="88">GND3</text>
<text x="143.7" y="87">13</text>
<text x="218.6" y="84.8">4</text>
<text x="218.6" y="89.2">5</text>
<text x="223.6" y="85.8">GND1</text>
<text x="231.6" y="85.8">GND3</text>
<text x="240.9" y="84.8">13</text>
<text x="240.9" y="89.2">12</text>
<text x="15.1" y="92.3" transform="rotate(-90 15.1 92.3)">AREF</text>
<text x="17.2" y="91.4" transform="rotate(-90 17.2 91.4)">GND</text>
<text x="19.4" y="90.5" transform="rotate(-90 19.4 90.5)">D13</text>
<text x="21.5" y="90.5" transform="rotate(-90 21.5 90.5)">D12</text>
<text x="23.7" y="90.4" transform="rotate(-90 23.7 90.4)">D11</text>
<text x="25.9" y="90.5" transform="rotate(-90 25.9 90.5)">D10</text>
<text x="121.5" y="91.3">5</text>
<text x="121.5" y="95.6">6</text>
<text x="126.5" y="92.3">GND2</text>
<text x="134.5" y="92.3">GND4</text>
<text x="143.7" y="91.3">12</text>
<text x="143.7" y="95.6">11</text>
<text x="218.6" y="93.5">6</text>
<text x="223.6" y="94.4">2Y</text>
<text x="223.6" y="90.1">GND2</text>
<text x="231.6" y="90.1">GND4</text>
<text x="234.6" y="94.4">3Y</text>
<text x="240.9" y="93.5">11</text>
<text x="121.5" y="99.9">7</text>
<text x="126.5" y="96.6">2Y</text>
<text x="126.5" y="100.9">2A</text>
<text x="137.5" y="100.9">3A</text>
<text x="137.5" y="96.6">3Y</text>
<text x="143.7" y="99.9">10</text>
<text x="218.6" y="97.8">7</text>
<text x="223.6" y="98.8">2A</text>
<text x="234.6" y="98.8">3A</text>
<text x="240.9" y="97.8">10</text>
<text x="121.5" y="104.3">8</text>
<text x="126.5" y="105.2">VCC2</text>
<text x="134.5" y="105.2">3-4EN</text>
<text x="143.7" y="104.3">9</text>
<text x="218.6" y="102.1">8</text>
<text x="223.6" y="103.1">VCC2</text>
<text x="231.6" y="103.1">3-4EN</text>
<text x="240.9" y="102.1">9</text>
<text x="71.8" y="118.2">5</text>
<text x="71.8" y="124.7">2</text>
<text x="71.8" y="122.5">3</text>
<text x="71.8" y="120.4">4</text>
<text x="235.2" y="122" transform="rotate(-90 235.2 122)">1</text>
<text x="237.4" y="122" transform="rotate(-90 237.4 122)">2</text>
<text x="239.5" y="122" transform="rotate(-90 239.5 122)">3</text>
<text x="241.7" y="122" transform="rotate(-90 241.7 122)">4</text>
<text x="243.8" y="122" transform="rotate(-90 243.8 122)">5</text>
<text x="25.9" y="126.3" transform="rotate(-90 25.9 126.3)">/RESET</text>
<text x="28" y="126.3" transform="rotate(-90 28 126.3)">3V</text>
<text x="30.2" y="126.3" transform="rotate(-90 30.2 126.3)">5V</text>
<text x="32.3" y="126.3" transform="rotate(-90 32.3 126.3)">GND2</text>
<text x="34.5" y="126.3" transform="rotate(-90 34.5 126.3)">GND1</text>
<text x="36.6" y="126.3" transform="rotate(-90 36.6 126.3)">VIN</text>
<text x="40.9" y="126.3" transform="rotate(-90 40.9 126.3)">A0</text>
<text x="43.1" y="126.3" transform="rotate(-90 43.1 126.3)">A1</text>
<text x="45.3" y="126.3" transform="rotate(-90 45.3 126.3)">A2</text>
<text x="47.4" y="126.3" transform="rotate(-90 47.4 126.3)">A3</text>
<text x="49.6" y="126.3" transform="rotate(-90 49.6 126.3)">A4</text>
<text x="51.7" y="126.3" transform="rotate(-90 51.7 126.3)">A5</text>
<text x="71.8" y="126.8">1</text>
<text x="45.5" y="153.9">1</text>
<text x="85.9" y="151.7">14</text>
<text x="92" y="152.7">SER</text>
<text x="98.2" y="154.9">QB</text>
<text x="98.2" y="152.7">QA</text>
<text x="104.9" y="153.9">1</text>
<text x="104.9" y="151.7">15</text>
<text x="118.9" y="151.7">4</text>
<text x="118.9" y="153.9">2</text>
<text x="124.8" y="151.7">5</text>
<text x="124.8" y="153.9">7</text>
<text x="22.7" y="158.2" transform="rotate(-90 22.7 158.2)">3</text>
<text x="24.9" y="158.2" transform="rotate(-90 24.9 158.2)">4</text>
<text x="45.5" y="156">2</text>
<text x="45.5" y="158.2">3</text>
<text x="85.9" y="158.2">10</text>
<text x="86.1" y="156">11</text>
<text x="92" y="159.2">SCL</text>
<text x="92" y="157">SCK</text>
<text x="98.1" y="157">QC</text>
<text x="98.1" y="159.2">QD</text>
<text x="98.2" y="161.3">QE</text>
<text x="104.9" y="156">2</text>
<text x="104.9" y="158.2">3</text>
<text x="104.9" y="160.4">4</text>
<text x="118.9" y="156">3</text>
<text x="118.9" y="158.2">4</text>
<text x="118.9" y="160.4">1</text>
<text x="124.8" y="156">6</text>
<text x="124.8" y="158.2">5</text>
<text x="124.8" y="160.4">8</text>
<text x="137.1" y="156.5" transform="rotate(-90 137.1 156.5)">16</text>
<text x="22.7" y="164.2" transform="rotate(-90 22.7 164.2)">1</text>
<text x="24.9" y="164.2" transform="rotate(-90 24.9 164.2)">2</text>
<text x="34.5" y="165.8" transform="rotate(-90 34.5 165.8)">1</text>
<text x="36.6" y="165.8" transform="rotate(-90 36.6 165.8)">2</text>
<text x="85.9" y="162.5">12</text>
<text x="92" y="163.5">RCK</text>
<text x="98" y="165.7">QG</text>
<text x="98.1" y="167.8">QH</text>
<text x="98.3" y="163.5">QF</text>
<text x="104.9" y="162.5">5</text>
<text x="104.9" y="164.7">6</text>
<text x="104.9" y="166.8">7</text>
<text x="118.9" y="162.5">3</text>
<text x="118.9" y="164.7">2</text>
<text x="118.9" y="166.8">1</text>
<text x="124.8" y="162.5">6</text>
<text x="124.8" y="164.7">7</text>
<text x="124.8" y="166.8">8</text>
<text x="137.1" y="165.8" transform="rotate(-90 137.1 165.8)">8</text>
<text x="85.9" y="171.2">13</text>
<text x="92" y="172.1">G</text>
<text x="97.4" y="172.1">QH*</text>
<text x="104.9" y="171.2">9</text>
</g>
<g font-size="1.5" fill="#800000">
<text x="141.3" y="46" transform="rotate(-90 141.3 46)">+</text>
<text x="153.5" y="75.9">+</text>
<text x="250.6" y="73.7">+</text>
<text x="113.2" y="117.2" transform="rotate(-90 113.2 117.2)">+</text>
<text x="210.3" y="115" transform="rotate(-90 210.3 115)">+</text>
</g>
<g font-size="1.5" fill="#808080">
<text x="139.1" y="158.5" transform="rotate(-90 139.1 158.5)">VCC</text>
<text x="139.1" y="165.6" transform="rotate(-90 139.1 165.6)">GND</text>
</g>
</svg>
